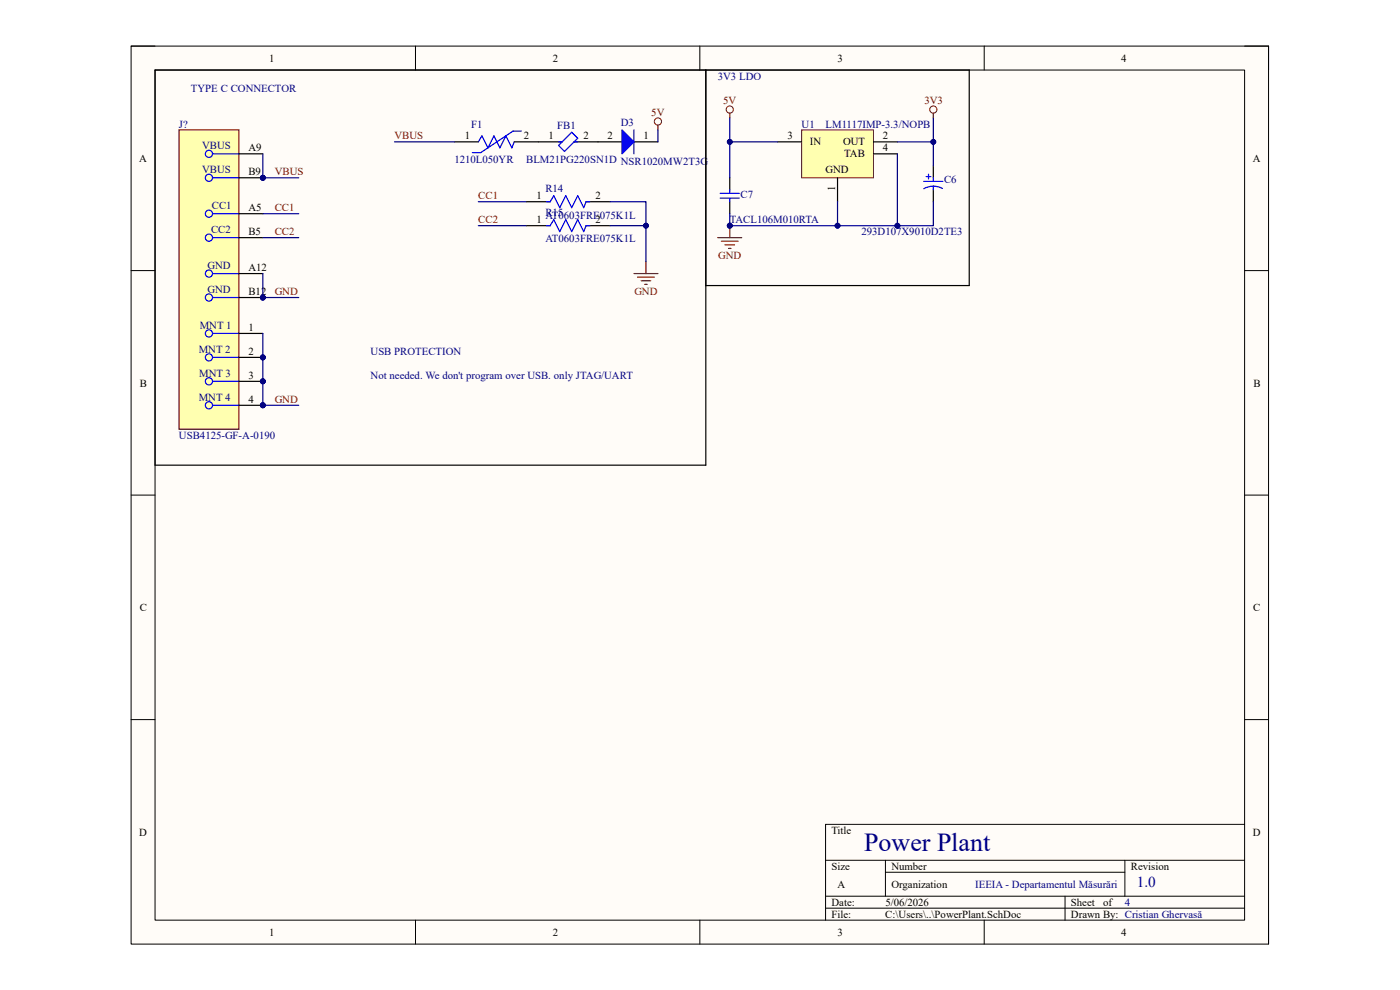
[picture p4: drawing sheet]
<svg xmlns="http://www.w3.org/2000/svg" width="297mm" height="210mm" viewBox="0 0 297 210" stroke-linecap="round" stroke-linejoin="round" font-family="sans-serif">
<path d="M27.8 9.8h241.3v190.5h-241.3z" fill-rule="evenodd" fill="#fffcf8"/>
<path d="M27.8 9.8h241.3v190.5h-241.3z" fill="none" stroke="#000" stroke-width=".21"/>
<path d="M32.9 14.9h231.1v180.3h-231.1z" fill-rule="evenodd" fill="#fffcf8"/>
<g fill="none" stroke="#000" stroke-width=".21">
<path d="M27.8 9.8h5.1M32.9 14.9h231.1v180.3h-231.1zM88.1 9.8v5.1M148.5 9.8v5.1M208.8 9.8v5.1M264 9.8h5.1v5.1M27.8 57.4h5.1M264 57.4h5.1M27.8 105h5.1M264 105h5.1M27.8 152.7h5.1M264 152.7h5.1"/>
<path d="M264 174.9h-88.9v20.3M88.1 195.2v5.1M148.5 195.2v5.1M175.1 182.5h88.9M175.1 190.1h88.9M175.1 192.7h88.9M187.8 182.5v7.6M208.8 195.2v5.1M225.9 190.1v5.1M238.6 182.5v7.6M269.1 195.2v5.1"/>
</g>
<circle cx="198" cy="23.2" r=".76" fill="none" stroke="#800000" stroke-width=".21"/>
<path d="M198 24v1M152.3 50.4h5.1M153 51.2h3.6M153.8 51.9h2M154.6 52.7h.5M154.8 47.9v2.5" fill="none" stroke="#800000" stroke-width=".25"/>
<circle cx="154.8" cy="47.9" r=".51" fill="#000080"/>
<circle cx="154.8" cy="47.9" r=".51" fill="none" stroke="#000080" stroke-width=".21"/>
<path d="M205.6 14.9v45.7M96.4 30.1h5.1M109.1 30.1h10.2M121.8 30.1h5.1M154.8 37.7v2.6M198 35.2v2.5M111.6 42.8h5.1M111.6 47.9h5.1M124.3 42.8h5.1M124.3 47.9h5.1M154.8 42.8v2.5M198 40.3v2.5" fill="none" stroke="#000" stroke-width=".25"/>
<g fill="none" stroke="#00f" stroke-width=".25">
<path d="M101.5 30.1l.7-1.3 1.3 2.6 1.3-2.6 1.3 2.6 1.2-2.6 1.3 2.6 .5-1.3M110.6 27.8h-1.8l-6.8 4.6h-1.8M118.5 30.9l2.8-2.8 1.3 1.2-2.8 2.8zM118.5 30.1h.8M121.8 30.1h.8M196 38.5h4M196.5 37.5h1M197 37v1M198 39.5l1.2 .2 .7 .3M198 39.5l-1.2 .2-.8 .3M198 37.7v.8M198 39.5v.8"/>
<path d="M116 42.8h.7l.8-1.3 1.3 2.6 1.2-2.6 1.3 2.6 1.3-2.6 1.2 2.6 .5-1.3h.8M116 47.9h.7l.8-1.3 1.3 2.5 1.2-2.5 1.3 2.5 1.3-2.5 1.2 2.5 .5-1.2h.8M152.8 41h4.1M152.8 42h4.1M154.8 40.3v.7M154.8 42v.8"/>
</g>
<g fill="none" stroke="#800000" stroke-width=".21">
<circle cx="139.6" cy="25.8" r=".76"/>
<circle cx="154.8" cy="23.2" r=".76"/>
</g>
<path d="M139.6 26.5v1.1M154.8 24v1M134.5 58h5.1M135.3 58.8h3.5M136 59.6h2.1M137 55.5v2.5M136.8 60.3h.5" fill="none" stroke="#800000" stroke-width=".25"/>
<path d="M187.8 185h50.8" fill="none" stroke="#000" stroke-width=".21"/>
<path d="M170.1 27.6h15.2v10.1h-15.2z" fill-rule="evenodd" fill="#ffffb0"/>
<path d="M170.1 27.6h15.2v10.1h-15.2z" fill="none" stroke="#800000" stroke-width=".21"/>
<path d="M126.9 30.1h5.1M134.5 30.1h5.1M165 30.1h5.1M177.7 37.7v5.1M185.3 30.1h5.1M185.3 32.6h5.1" fill="none" stroke="#000" stroke-width=".25"/>
<path d="M132 27.6l2.5 2.5-2.5 2.5z" fill="#00f"/>
<path d="M132 27.6l2.5 2.5-2.5 2.5zM134.5 27.6v5" fill="none" stroke="#00f" stroke-width=".25"/>
<circle cx="55.8" cy="75.8" r=".51" fill="#000080"/>
<circle cx="55.8" cy="75.8" r=".51" fill="none" stroke="#000080" stroke-width=".21"/>
<circle cx="55.8" cy="80.9" r=".51" fill="#000080"/>
<circle cx="55.8" cy="80.9" r=".51" fill="none" stroke="#000080" stroke-width=".21"/>
<circle cx="55.8" cy="86" r=".51" fill="#000080"/>
<circle cx="55.8" cy="86" r=".51" fill="none" stroke="#000080" stroke-width=".21"/>
<circle cx="55.8" cy="37.7" r=".51" fill="#000080"/>
<circle cx="55.8" cy="37.7" r=".51" fill="none" stroke="#000080" stroke-width=".21"/>
<circle cx="55.8" cy="63.1" r=".51" fill="#000080"/>
<circle cx="55.8" cy="63.1" r=".51" fill="none" stroke="#000080" stroke-width=".21"/>
<path d="M38 27.6h12.7v63.5h-12.7z" fill-rule="evenodd" fill="#ffffb0"/>
<path d="M38 27.6h12.7v63.5h-12.7z" fill="none" stroke="#800000" stroke-width=".25"/>
<g fill="none" stroke="#00f" stroke-width=".25">
<path d="M45.1 32.6h5.6M45.1 37.7h5.6M45.1 45.3h5.6M45.1 50.4h5.6M45.1 58h5.6M45.1 63.1h5.6M45.1 70.7h5.6M45.1 75.8h5.6M45.1 80.9h5.6M45.1 86h5.6"/>
<circle cx="44.3" cy="32.6" r=".76"/>
<circle cx="44.3" cy="37.7" r=".76"/>
<circle cx="44.3" cy="58" r=".76"/>
<circle cx="44.3" cy="45.3" r=".76"/>
<circle cx="44.3" cy="50.4" r=".76"/>
<circle cx="44.3" cy="70.7" r=".76"/>
<circle cx="44.3" cy="63.1" r=".76"/>
<circle cx="44.3" cy="75.8" r=".76"/>
<circle cx="44.3" cy="80.9" r=".76"/>
<circle cx="44.3" cy="86" r=".76"/>
</g>
<path d="M50.7 70.7h5.1M50.7 75.8h5.1" fill="none" stroke="#000" stroke-width=".25"/>
<circle cx="55.8" cy="75.8" r=".51" fill="#000080"/>
<circle cx="55.8" cy="75.8" r=".51" fill="none" stroke="#000080" stroke-width=".21"/>
<path d="M50.7 80.9h5.1" fill="none" stroke="#000" stroke-width=".25"/>
<circle cx="55.8" cy="80.9" r=".51" fill="#000080"/>
<circle cx="55.8" cy="80.9" r=".51" fill="none" stroke="#000080" stroke-width=".21"/>
<path d="M50.7 86h5.1" fill="none" stroke="#000" stroke-width=".25"/>
<circle cx="55.8" cy="86" r=".51" fill="#000080"/>
<circle cx="55.8" cy="86" r=".51" fill="none" stroke="#000080" stroke-width=".21"/>
<path d="M50.7 32.6h5.1M50.7 37.7h5.1M50.7 45.3h5.1M50.7 58h5.1M50.7 50.4h5.1" fill="none" stroke="#000" stroke-width=".25"/>
<circle cx="55.8" cy="37.7" r=".51" fill="#000080"/>
<circle cx="55.8" cy="37.7" r=".51" fill="none" stroke="#000080" stroke-width=".21"/>
<path d="M50.7 63.1h5.1" fill="none" stroke="#000" stroke-width=".25"/>
<circle cx="55.8" cy="63.1" r=".51" fill="#000080"/>
<circle cx="55.8" cy="63.1" r=".51" fill="none" stroke="#000080" stroke-width=".21"/>
<path d="M149.7 14.9v83.8h-116.8v-83.8h172.7M149.7 60.6h55.9" fill="none" stroke="#000" stroke-width=".25"/>
<path d="M154.8 25v12.7" fill="none" stroke="#000080" stroke-width=".25"/>
<circle cx="154.8" cy="30.1" r=".51" fill="#000080"/>
<circle cx="154.8" cy="30.1" r=".51" fill="none" stroke="#000080" stroke-width=".21"/>
<path d="M101.5 42.8h10.1M101.5 47.9h10.1M129.4 42.8h7.6v12.7" fill="none" stroke="#000080" stroke-width=".25"/>
<circle cx="137" cy="47.9" r=".51" fill="#000080"/>
<circle cx="137" cy="47.9" r=".51" fill="none" stroke="#000080" stroke-width=".21"/>
<path d="M83.7 30.1h12.7M139.6 27.6v2.5M129.4 47.9h7.6" fill="none" stroke="#000080" stroke-width=".25"/>
<circle cx="137" cy="47.9" r=".51" fill="#000080"/>
<circle cx="137" cy="47.9" r=".51" fill="none" stroke="#000080" stroke-width=".21"/>
<path d="M154.8 30.1h10.2" fill="none" stroke="#000080" stroke-width=".25"/>
<circle cx="154.8" cy="30.1" r=".51" fill="#000080"/>
<circle cx="154.8" cy="30.1" r=".51" fill="none" stroke="#000080" stroke-width=".21"/>
<path d="M198 25v5.1h-7.6" fill="none" stroke="#000080" stroke-width=".25"/>
<circle cx="198" cy="30.1" r=".51" fill="#000080"/>
<circle cx="198" cy="30.1" r=".51" fill="none" stroke="#000080" stroke-width=".21"/>
<path d="M198 30.1v5.1" fill="none" stroke="#000080" stroke-width=".25"/>
<circle cx="198" cy="30.1" r=".51" fill="#000080"/>
<circle cx="198" cy="30.1" r=".51" fill="none" stroke="#000080" stroke-width=".21"/>
<path d="M154.8 45.3v2.6" fill="none" stroke="#000080" stroke-width=".25"/>
<circle cx="154.8" cy="47.9" r=".51" fill="#000080"/>
<circle cx="154.8" cy="47.9" r=".51" fill="none" stroke="#000080" stroke-width=".21"/>
<path d="M198 42.8v5.1h-20.3" fill="none" stroke="#000080" stroke-width=".25"/>
<circle cx="177.7" cy="47.9" r=".51" fill="#000080"/>
<circle cx="177.7" cy="47.9" r=".51" fill="none" stroke="#000080" stroke-width=".21"/>
<circle cx="190.4" cy="47.9" r=".51" fill="#000080"/>
<circle cx="190.4" cy="47.9" r=".51" fill="none" stroke="#000080" stroke-width=".21"/>
<path d="M177.7 42.8v5.1h-22.9" fill="none" stroke="#000080" stroke-width=".25"/>
<circle cx="154.8" cy="47.9" r=".51" fill="#000080"/>
<circle cx="154.8" cy="47.9" r=".51" fill="none" stroke="#000080" stroke-width=".21"/>
<circle cx="177.7" cy="47.9" r=".51" fill="#000080"/>
<circle cx="177.7" cy="47.9" r=".51" fill="none" stroke="#000080" stroke-width=".21"/>
<path d="M190.4 32.6v15.3" fill="none" stroke="#000080" stroke-width=".25"/>
<circle cx="190.4" cy="47.9" r=".51" fill="#000080"/>
<circle cx="190.4" cy="47.9" r=".51" fill="none" stroke="#000080" stroke-width=".21"/>
<path d="M55.8 37.7h7.6" fill="none" stroke="#000080" stroke-width=".25"/>
<circle cx="55.8" cy="37.7" r=".51" fill="#000080"/>
<circle cx="55.8" cy="37.7" r=".51" fill="none" stroke="#000080" stroke-width=".21"/>
<path d="M55.8 45.3h7.6M55.8 50.4h7.6M55.8 63.1h7.6" fill="none" stroke="#000080" stroke-width=".25"/>
<circle cx="55.8" cy="63.1" r=".51" fill="#000080"/>
<circle cx="55.8" cy="63.1" r=".51" fill="none" stroke="#000080" stroke-width=".21"/>
<path d="M55.8 70.7v15.3" fill="none" stroke="#000080" stroke-width=".25"/>
<circle cx="55.8" cy="75.8" r=".51" fill="#000080"/>
<circle cx="55.8" cy="75.8" r=".51" fill="none" stroke="#000080" stroke-width=".21"/>
<circle cx="55.8" cy="80.9" r=".51" fill="#000080"/>
<circle cx="55.8" cy="80.9" r=".51" fill="none" stroke="#000080" stroke-width=".21"/>
<circle cx="55.8" cy="86" r=".51" fill="#000080"/>
<circle cx="55.8" cy="86" r=".51" fill="none" stroke="#000080" stroke-width=".21"/>
<path d="M55.8 86h7.6" fill="none" stroke="#000080" stroke-width=".25"/>
<circle cx="55.8" cy="86" r=".51" fill="#000080"/>
<circle cx="55.8" cy="86" r=".51" fill="none" stroke="#000080" stroke-width=".21"/>
<path d="M55.8 58v5.1" fill="none" stroke="#000080" stroke-width=".25"/>
<circle cx="55.8" cy="63.1" r=".51" fill="#000080"/>
<circle cx="55.8" cy="63.1" r=".51" fill="none" stroke="#000080" stroke-width=".21"/>
<path d="M55.8 32.6v5.1" fill="none" stroke="#000080" stroke-width=".25"/>
<circle cx="55.8" cy="37.7" r=".51" fill="#000080"/>
<circle cx="55.8" cy="37.7" r=".51" fill="none" stroke="#000080" stroke-width=".21"/>
<text font-size="5.5" fill="#000080" x="183.3" y="180.6">Power Plant</text>
<text font-size="3.2" fill="#000080" x="241.2" y="188.2">1.0</text>
<g font-size="2.3">
<text x="57.1" y="13.1">1</text>
<text x="117.3" y="13.1">2</text>
<text x="177.7" y="13.1">3</text>
<text x="237.9" y="13.1">4</text>
<text x="98.6" y="29.6">1</text>
<text x="111.1" y="29.6">2</text>
<text x="116.4" y="29.6">1</text>
<text x="123.8" y="29.6">2</text>
<text x="128.9" y="29.6">2</text>
<text x="136.5" y="29.6">1</text>
<text x="167.1" y="29.6">3</text>
<text x="187.3" y="29.6">2</text>
<text x="29.5" y="34.4">A</text>
<text x="52.7" y="32.1">A9</text>
<text x="171.8" y="30.9">IN</text>
<text x="178.9" y="30.9">OUT</text>
<text x="179.1" y="33.4">TAB</text>
<text x="187.3" y="32.1">4</text>
<text x="265.8" y="34.4">A</text>
<text x="52.7" y="37.2">B9</text>
<text x="175.1" y="36.7">GND</text>
<text x="177.2" y="40.6" transform="rotate(-90 177.2 40.6)">1</text>
<text x="52.7" y="44.8">A5</text>
<text x="113.8" y="42.3">1</text>
<text x="113.8" y="47.4">1</text>
<text x="126.4" y="42.3">2</text>
<text x="126.4" y="47.4">2</text>
<text x="52.7" y="49.9">B5</text>
<text x="52.7" y="57.5">A12</text>
<text x="52.7" y="62.6">B12</text>
<text x="52.7" y="70.2">1</text>
<text x="52.7" y="75.3">2</text>
<text x="29.6" y="82">B</text>
<text x="52.7" y="80.4">3</text>
<text x="265.9" y="82">B</text>
<text x="52.7" y="85.5">4</text>
<text x="29.6" y="129.6">C</text>
<text x="265.9" y="129.6">C</text>
<text x="29.5" y="177.2">D</text>
<text x="176.4" y="176.9">Title</text>
<text x="265.8" y="177.2">D</text>
<text x="176.4" y="184.5">Size</text>
<text x="189.1" y="184.5">Number</text>
<text x="239.9" y="184.5">Revision</text>
<text x="177.7" y="188.3">A</text>
<text x="189.1" y="188.3">Organization</text>
<text x="176.4" y="192.2">Date:</text>
<text x="176.4" y="194.7">File:</text>
<text x="187.8" y="194.7">C:\Users\..\PowerPlant.SchDoc</text>
<text x="187.8" y="192.2">5/06/2026</text>
<text x="227.2" y="194.7">Drawn By: Cristian Ghervasă</text>
<text x="227.2" y="192.2">Sheet</text>
<text x="234.1" y="192.2">of</text>
<text x="57.1" y="198.5">1</text>
<text x="117.3" y="198.5">2</text>
<text x="177.7" y="198.5">3</text>
<text x="237.9" y="198.5">4</text>
</g>
<g font-size="2.3" fill="#000080">
<text x="152.3" y="16.9">3V3 LDO</text>
<text x="40.5" y="19.4">TYPE C CONNECTOR</text>
<text x="38" y="27.1">J?</text>
<text x="99.9" y="27.1">F1</text>
<text x="118.2" y="27.3">FB1</text>
<text x="131.7" y="26.8">D3</text>
<text x="170.1" y="27.1">U1</text>
<text x="175.1" y="27.1">LM1117IMP-3.3/NOPB</text>
<text x="42.9" y="31.6">VBUS</text>
<text x="96.4" y="34.7">1210L050YR</text>
<text x="111.6" y="34.7">BLM21PG220SN1D NSR1020MW2T3G</text>
<text x="42.9" y="36.7">VBUS</text>
<text x="115.7" y="40.8">R14</text>
<text x="200.3" y="38.7">C6</text>
<text x="45" y="44.3">CC1</text>
<text x="115.7" y="46.4">AT0603FRE075K1L</text>
<text x="115.7" y="45.8">R15</text>
<text x="154.8" y="47.4">TACL106M010RTA</text>
<text x="157.1" y="42">C7</text>
<text x="44.8" y="49.4">CC2</text>
<text x="115.7" y="51.4">AT0603FRE075K1L</text>
<text x="182.8" y="49.9">293D107X9010D2TE3</text>
<text x="44" y="57">GND</text>
<text x="44" y="62.1">GND</text>
<text x="42.4" y="69.7">MNT 1</text>
<text x="42.2" y="74.8">MNT 2</text>
<text x="78.6" y="75.3">USB PROTECTION</text>
<text x="42.2" y="79.9">MNT 3</text>
<text x="78.6" y="80.4">Not needed. We don't program over USB. only JTAG/UART</text>
<text x="42.2" y="85">MNT 4</text>
<text x="38" y="93.1">USB4125-GF-A-0190</text>
<text x="206.9" y="188.3">IEEIA - Departamentul Măsurări</text>
<text x="238.6" y="192.2">4</text>
</g>
<g font-size="2.3" fill="#800000">
<text x="153.4" y="22">5V</text>
<text x="196.1" y="22">3V3</text>
<text x="83.7" y="29.6">VBUS</text>
<text x="138.2" y="24.5">5V</text>
<text x="58.3" y="37.2">VBUS</text>
<text x="58.3" y="44.8">CC1</text>
<text x="101.5" y="42.3">CC1</text>
<text x="101.5" y="47.4">CC2</text>
<text x="58.3" y="49.9">CC2</text>
<text x="152.4" y="55">GND</text>
<text x="58.3" y="62.6">GND</text>
<text x="134.6" y="62.6">GND</text>
<text x="58.3" y="85.5">GND</text>
</g>
</svg>
